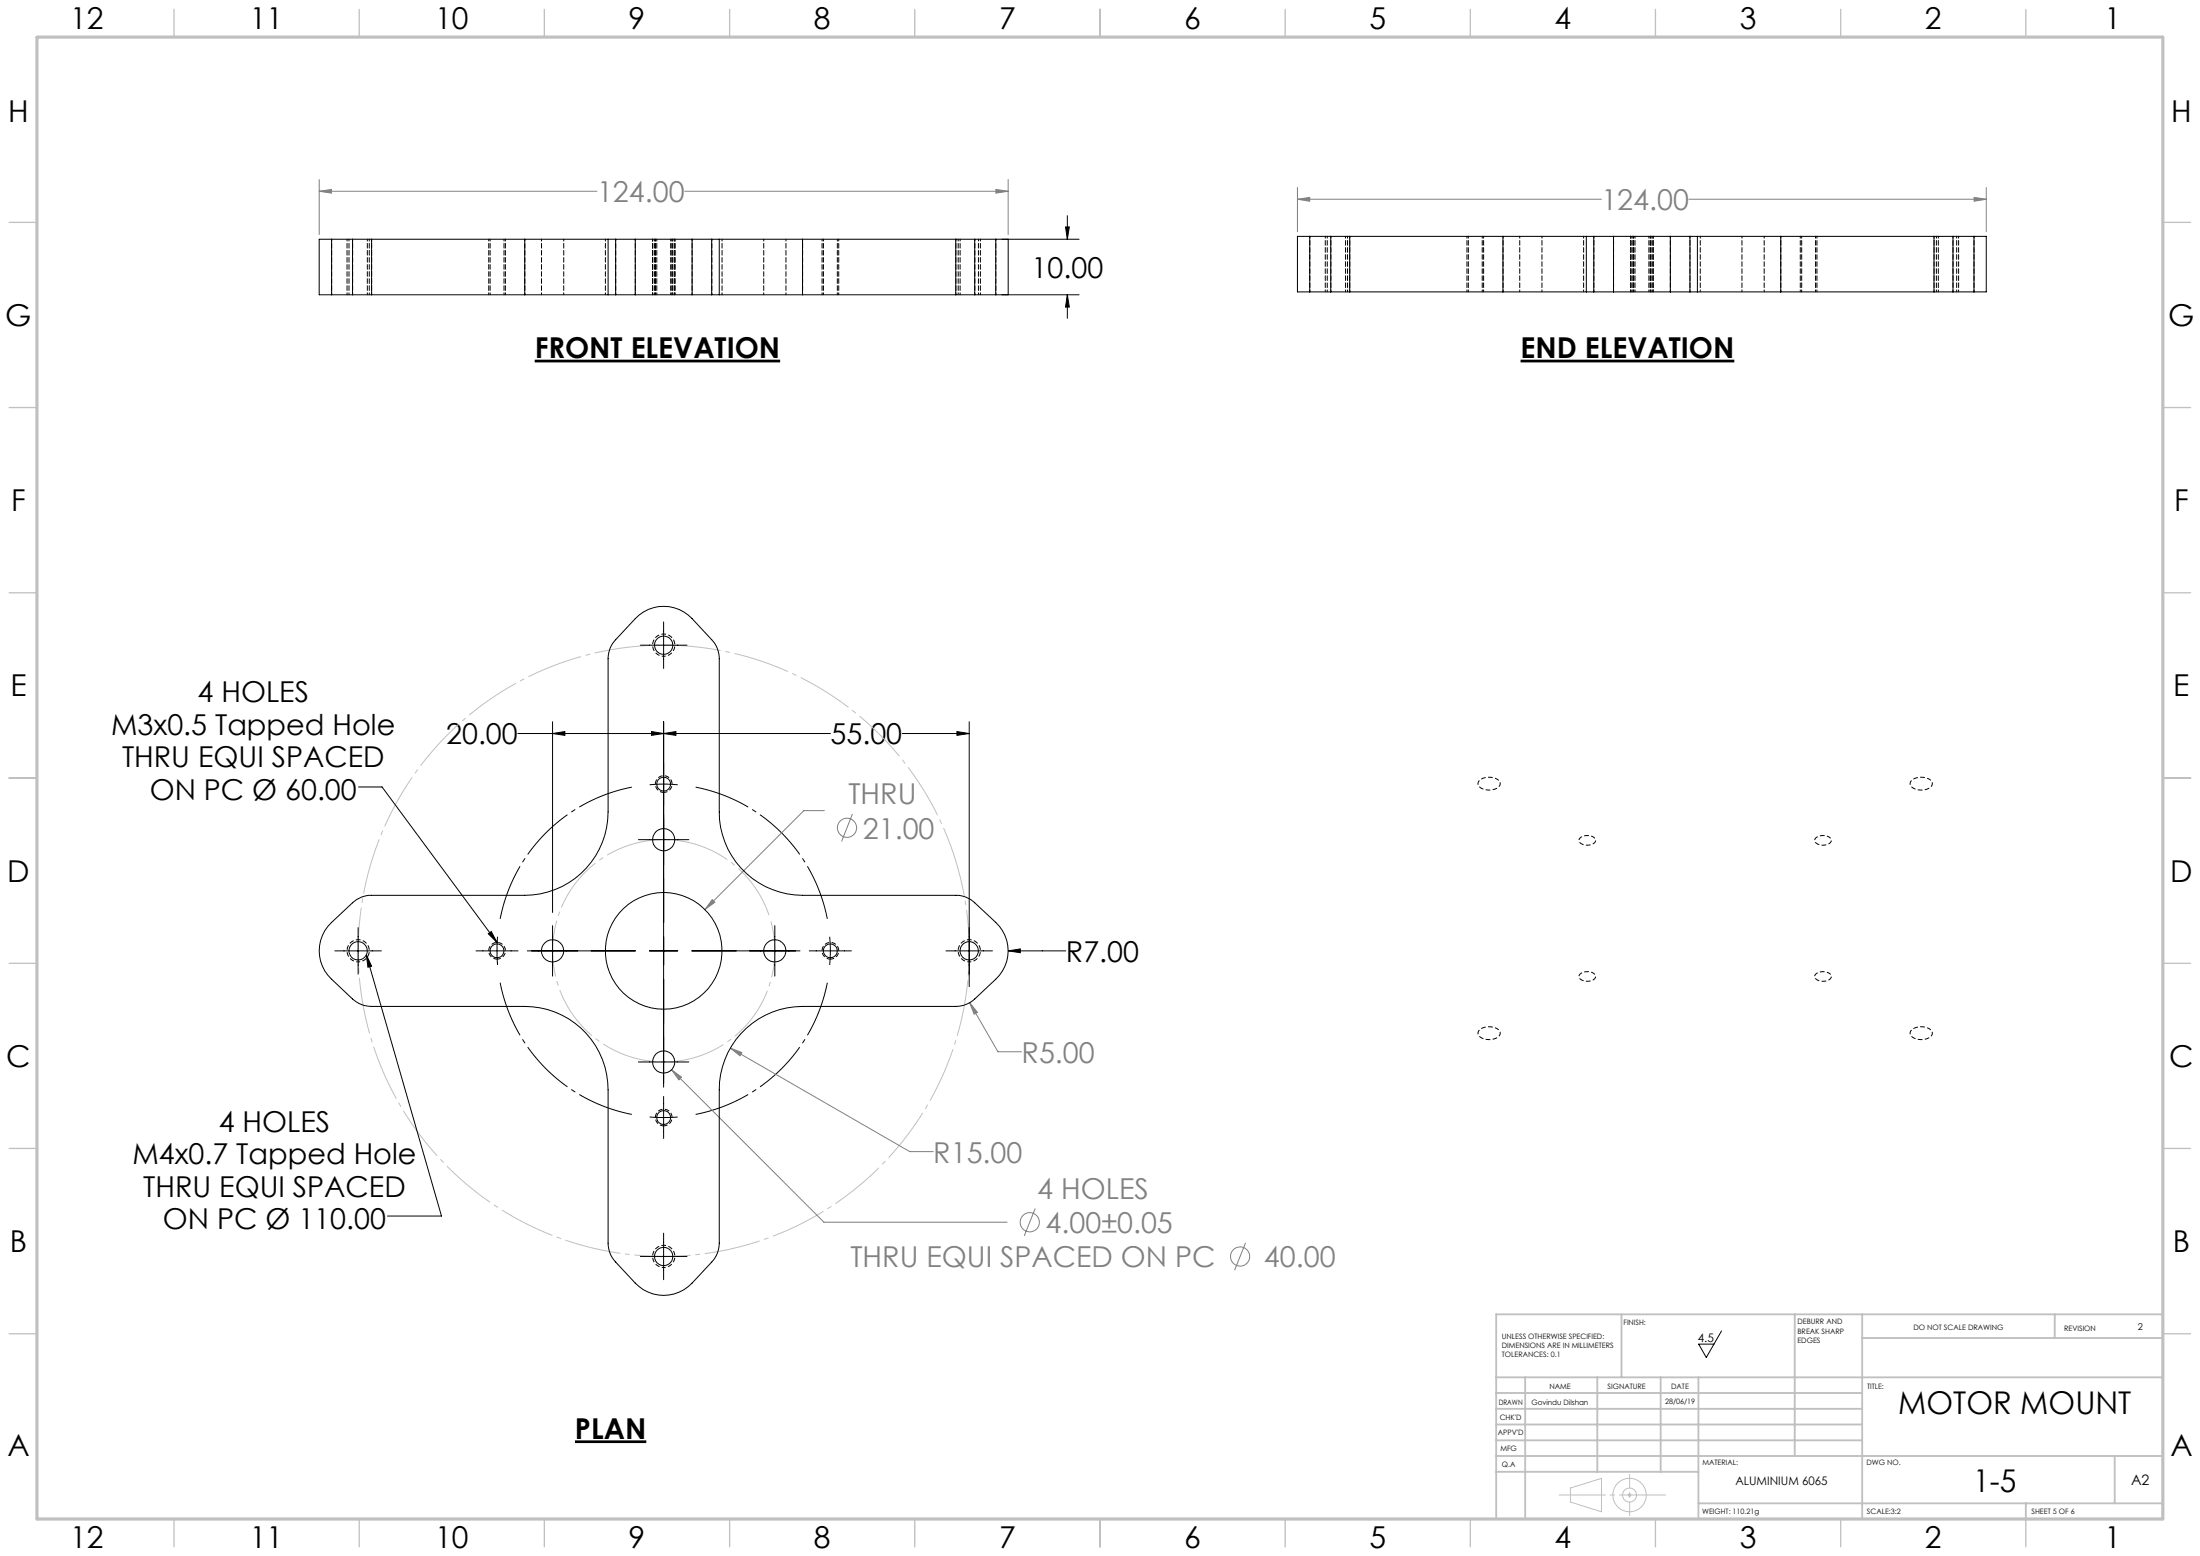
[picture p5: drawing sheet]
<svg xmlns="http://www.w3.org/2000/svg" width="594mm" height="420mm" viewBox="0 0 594 420" stroke-linecap="round" stroke-linejoin="round" font-family="sans-serif">
<g fill="none" stroke="#808080" stroke-width=".27">
<path d="M86.2 51.6l3.3-.5v1zM86.2 48.5v14.8M86.2 51.6h75M184.9 51.6h87.3M268.9 51.1l3.3 .5-3.3 .5zM272.2 48.5v14.8M350.3 53.8l3.3-.5v1zM350.3 50.6v11.9M350.3 53.8h82.1M456 53.8h80.3M533 53.3l3.3 .5-3.3 .5zM536.3 50.6v11.9"/>
<path d="M222.6 218.8h-5.6l-26.7 26.7M230.2 219.7l-3 7.4M192.3 242.8l.7 .7-2.7 2zM261.8 270.6l2.1 2.6-.9 .6zM261.8 270.6l7.7 13.3h6.3M181.3 288.8l2.7 1.9-.7 .8zM181.3 288.8l41.2 41.1h49.4M197.2 282.9l3.1 1.2-.5 .9zM197.2 282.9l48.4 28h6.4M279.5 326.2l-3 7.4M336.3 335.5l-3 7.3"/>
<circle cx="228.7" cy="223.5" r="2.59"/>
<circle cx="278" cy="329.9" r="2.59"/>
<circle cx="334.8" cy="339.2" r="2.59"/>
</g>
<path d="M144.4 97.5h66.2M410.5 97.5h57.8M155.2 389.2h19.3" fill="none" stroke="#000" stroke-width=".73" stroke-linecap="butt"/>
<path d="M258.1 232.5a82.5 82.5 0 0 0-138.2-33.2 82.5 82.5 0 0 0 38 137 82.5 82.5 0 0 0 101.4-99.6l-1.2-4.2" fill="none" stroke="#c0c0c0" stroke-width=".27" stroke-dasharray="15.2 1.3 1.3 1.3" stroke-dashoffset="5.6" stroke-linecap="butt"/>
<path d="M207.9 247.9a30 30 0 0 0-50.3-12.1 30 30 0 0 0 13.8 49.8 30 30 0 0 0 36.9-36.2l-.4-1.5" fill="none" stroke="#c0c0c0" stroke-width=".27" stroke-dasharray="15.2 1.3 1.3 1.3" stroke-dashoffset="-.9" stroke-linecap="butt"/>
<g fill="none" stroke="#c0c0c0" stroke-width=".27">
<path d="M424 401.7l8.4-2.7v9.1l-8.4-2.7zM439.5 403.6h1M439.6 403.2l.7 .7M440 403v1.1M440.3 403.2l-.7 .7"/>
<circle cx="440" cy="403.5" r="4.5"/>
<circle cx="440" cy="403.6" r="1.89"/>
</g>
<g fill="none" stroke="#000" stroke-width=".27">
<path d="M288.2 58.2v6.4M270.5 79.6h20.9M270.5 64.6h20.9M287.7 61.3h1l-.5 3.3zM288.2 79.6v6.3M288.2 79.6l.5 3.3h-1zM172.9 174.1h12.6M179.2 167.9v12.5M139.8 198h84.4M149.2 198l3.3-.5v1zM149.2 194.8v51.5M175.9 197.5l3.3 .5-3.3 .5z"/>
<path d="M179.2 198l3.3-.5v1zM179.2 194.8v98.7M243.6 198h18.1M258.4 197.5l3.3 .5-3.3 .5zM261.7 194.8v71.5M96.8 212.4h6.4l31 42M175.4 211.8l2.8-.2 4.8 .2M172.4 226.6h13.6M90.4 256.7h12.6M96.7 250.4v12.5M98.9 257.8l1.4 3-1 .3zM98.9 257.8l20.3 70.4h-14.6"/>
<path d="M128.5 256.7h11.4M131.8 252l.8-.6 1.6 3zM134.3 252.9l-.1 2.3 .1 5.3M142.4 256.7h29.2M149.2 249.9v13.6M175.4 256.7h7.6M186.8 256.7h29.2M209.2 249.9v13.6M218.5 256.7h11.4M224 252.9l.2 2.8-.2 4.8M255.4 256.7h12.6M272.2 256.7h15.6"/>
<path d="M272.2 256.7l3.3-.6v1.1zM172.4 286.6h13.6M179.2 296v11.3M175.4 301.5l2.4 .1 5.2-.1M172.9 339.1h12.6M179.2 332.9v12.5M464.8 359.3l-4.1 7.1-2.1-3.6h4.2"/>
</g>
<path d="M179.2 177.1a3 3 0 0 1-2.6-4.4 3 3 0 0 1 5.1-.2 3 3 0 0 1-2.2 4.6h-.3M404.2 210.3a4 4 0 0 0-5.1 .9 1.9 1.9 0 0 0 2.1 2 3.2 3.2 0 0 0 3.9-1.6l-.2-.7-.7-.6M520.9 210.3a4 4 0 0 0-5.1 .9 1.9 1.9 0 0 0 2.1 2 3.2 3.2 0 0 0 3.8-1.6l-.2-.7-.6-.6M430.2 225.9a2.78 2.78 0 0 0-3.9 .8 2.35 2.35 0 0 0 3.3 1.3 1.1 1.1 0 0 0 1.1-.7 1.1 1.1 0 0 0-.4-1.3l-.1-.1M493.8 225.9a2.78 2.78 0 0 0-3.8 .8 2.35 2.35 0 0 0 3.2 1.3 1.1 1.1 0 0 0 1.1-.7 1.1 1.1 0 0 0-.4-1.3l-.1-.1M96.7 259.6a3 3 0 0 1-2.6-4.4 3 3 0 0 1 5.1-.2 3 3 0 0 1-2.2 4.6h-.3M261.7 259.6a3 3 0 0 1-2.6-4.4 3 3 0 0 1 5.1-.2 3 3 0 0 1-2.2 4.6h-.3M404.2 277.7a4 4 0 0 0-5.1 .8 1.9 1.9 0 0 0 2.1 2 3.2 3.2 0 0 0 3.9-1.5l-.2-.7-.7-.6M430.2 262.7a2.78 2.78 0 0 0-3.9 .8 2.35 2.35 0 0 0 3.3 1.2 1.1 1.1 0 0 0 1.1-.7 1.1 1.1 0 0 0-.4-1.3h-.1M493.8 262.7a2.78 2.78 0 0 0-3.8 .8 2.35 2.35 0 0 0 3.2 1.2 1.1 1.1 0 0 0 1.1-.7 1.1 1.1 0 0 0-.4-1.3h-.1M520.9 277.7a4 4 0 0 0-5.1 .8 1.9 1.9 0 0 0 2.1 2 3.2 3.2 0 0 0 3.8-1.5l-.2-.7-.6-.6M179.2 342.1a3 3 0 0 1-2.6-4.4 3 3 0 0 1 5.1-.2 3 3 0 0 1-2.2 4.6h-.3" fill="none" stroke="#000" stroke-width=".27" stroke-dasharray="1.3 .6" stroke-dashoffset=".7" stroke-linecap="butt"/>
<path d="M179.2 213.9a2.25 2.25 0 0 1-2-3.3 2.25 2.25 0 0 1 3.9-.2 2.25 2.25 0 0 1-1.7 3.5h-.2M134.2 258.9a2.25 2.25 0 0 1-2-3.3 2.25 2.25 0 0 1 3.9-.2 2.25 2.25 0 0 1-1.7 3.5h-.2M224.2 258.9a2.25 2.25 0 0 1-2-3.3 2.25 2.25 0 0 1 3.9-.2 2.25 2.25 0 0 1-1.7 3.5h-.2M179.2 303.9a2.25 2.25 0 0 1-2-3.3 2.25 2.25 0 0 1 3.9-.2 2.25 2.25 0 0 1-1.7 3.5h-.2" fill="none" stroke="#000" stroke-width=".27" stroke-dasharray="1.3 .6" stroke-dashoffset=".2" stroke-linecap="butt"/>
<path d="M171.6 212.3a45 45 0 0 0-36.7 36.8M223.6 249.1a45 45 0 0 0-36.8-36.8M134.9 264.2a45 45 0 0 0 36.7 36.8M186.8 301a45 45 0 0 0 36.8-36.8" fill="none" stroke="#000" stroke-width=".27" stroke-dasharray="15.2 1.3 1.3 1.3" stroke-dashoffset="-1.1" stroke-linecap="butt"/>
<path d="M440 397.9v11.2" fill="none" stroke="#c0c0c0" stroke-width=".27" stroke-dasharray="15.2 1.3 1.3 1.3" stroke-dashoffset="11.6"/>
<path d="M449.7 403.5h-28.7" fill="none" stroke="#c0c0c0" stroke-width=".27" stroke-dasharray="15.2 1.3 1.3 1.3" stroke-dashoffset="2.8"/>
<g fill="none" stroke="#c0c0c0" stroke-width=".35">
<path d="M47 2.5v7.5M97 2.5v7.5M147 2.5v7.5M197 2.5v7.5M247 2.5v7.5M297 2.5v7.5M347 2.5v7.5M397 2.5v7.5M447 2.5v7.5M497 2.5v7.5M547 2.5v7.5M2.5 60h7.5"/>
<path d="M584 60h7.5M2.5 110h7.5M584 110h7.5M2.5 160h7.5M584 160h7.5M2.5 210h7.5M584 210h7.5M2.5 260h7.5M584 260h7.5M2.5 310h7.5M584 310h7.5M2.5 360h7.5"/>
<path d="M584 360h7.5M47 410v7.5M97 410v7.5M147 410v7.5M197 410v7.5M247 410v7.5M297 410v7.5M347 410v7.5M397 410v7.5M447 410v7.5M497 410v7.5M547 410v7.5"/>
</g>
<g fill="none" stroke="#c0c0c0" stroke-width=".5">
<path d="M437.8 354.8v17M484.6 354.8v38.2M502.8 354.8v55.2M554.8 354.8v6.4M584 354.8h-180v55.2M404 371.8h180M404 376h98.8M411.8 371.8v38.2M431.3 371.8v25.5M448.4 371.8v25.5M458.6 371.8v38.2M502.8 361.2h81.2"/>
<path d="M404 388.8h98.8M404 384.5h98.8M404 380.3h98.8M404 397.3h54.6M404 393h180M571 393v12.8M458.6 405.8h125.4M547 405.8v4.2"/>
</g>
<path d="M10 10h574v400h-574z" fill="none" stroke="#c0c0c0" stroke-width=".7"/>
<g fill="none" stroke="#000" stroke-width=".27" stroke-dasharray="1.3 .6" stroke-dashoffset=".8">
<path d="M93.7 79.5v-15M99.7 79.5v-15M132 79.5v-15M136.5 79.5v-15M176.2 79.5v-15M177 79.5v-15M181.5 79.5v-15M182.2 79.5v-15M222 79.5v-15M226.5 79.5v-15M258.7 79.5v-15M264.7 79.5v-15"/>
<path d="M357.8 78.8v-15M363.8 78.8v-15M396.1 78.8v-15M400.6 78.8v-15M440.3 78.8v-15M441.1 78.8v-15M445.6 78.8v-15M446.3 78.8v-15M486.1 78.8v-15M490.6 78.8v-15M522.8 78.8v-15M528.8 78.8v-15"/>
</g>
<path d="M288.2 79.6l.5 3.3h-1zM287.7 61.3h1l-.5 3.3zM149.2 198l3.3-.5v1zM175.9 197.5l3.3 .5-3.3 .5zM272.2 256.7l3.3 .5v-1.1zM179.2 198l3.3-.5v1zM258.4 197.5l3.3 .5-3.3 .5z" fill="#000"/>
<path d="M86.2 51.6l3.3-.5v1zM268.9 51.1l3.3 .5-3.3 .5zM181.3 288.8l2 2.7 .7-.8zM192.3 242.8l-2 2.7 2.7-2zM197.2 282.9l2.6 2.1 .5-.9zM261.8 270.6l1.2 3.2 .9-.6zM350.3 53.8l3.3-.5v1zM533 53.3l3.3 .5-3.3 .5z" fill="#808080"/>
<path d="M98.9 257.8l1.4 3-1 .3zM131.8 252l.8-.6 1.6 3z" fill="#000"/>
<g fill="none" stroke="#000" stroke-width=".27">
<path d="M89.5 64.6h-3.3v15h3.3M89.5 79.6h5.7M89.5 64.6h5.7M89.5 64.6v15M95.2 79.6h5.1M95.2 64.6h5.1M95.2 64.6v15M100.3 79.6h41.4M100.3 64.6h41.4M100.3 64.6v15M141.7 79.6h22.5M141.7 64.6h22.5"/>
<path d="M141.7 64.6v15M164.2 79.6h2M164.2 64.6h2M164.2 64.6v15M166.2 79.6h5.3M166.2 64.6h5.3M166.2 64.6v15M171.5 79.6h15.4M171.5 64.6h15.4M171.5 64.6v15M186.9 64.6v15M186.9 79.6h5.3"/>
<path d="M186.9 64.6h5.3M192.2 79.6h2M192.2 64.6h2M192.2 64.6v15M194.2 79.6h22.5M194.2 64.6h22.5M194.2 64.6v15M216.7 79.6h41.4M216.7 64.6h41.4M216.7 64.6v15M258.1 79.6h5.1M258.1 64.6h5.1"/>
<path d="M258.1 64.6v15M263.2 79.6h5.7M263.2 64.6h5.7M263.2 64.6v15M268.9 64.6h3.3v15h-3.3M268.9 64.6v15M353.6 63.8h-3.3v15h3.3M353.6 78.8h5.7M353.6 63.8h5.7M353.6 63.8v15M359.3 78.8h5.1M359.3 63.8h5.1"/>
<path d="M359.3 63.8v15M364.4 78.8h41.4M364.4 63.8h41.4M364.4 63.8v15M405.8 78.8h22.5M405.8 63.8h22.5M405.8 63.8v15M428.3 78.8h2M428.3 63.8h2M428.3 63.8v15M430.3 78.8h5.3M430.3 63.8h5.3"/>
<path d="M430.3 63.8v15M435.6 78.8h15.4M435.6 63.8h15.4M435.6 63.8v15M451 63.8v15M451 78.8h5.3M451 63.8h5.3M456.3 78.8h2M456.3 63.8h2M456.3 63.8v15M458.3 78.8h22.5M458.3 63.8h22.5"/>
<path d="M458.3 63.8v15M480.8 78.8h41.4M480.8 63.8h41.4M480.8 63.8v15M522.2 78.8h5.1M522.2 63.8h5.1M522.2 63.8v15M527.3 78.8h5.7M527.3 63.8h5.7M527.3 63.8v15M533 63.8h3.3v15h-3.3M533 63.8v15"/>
<path d="M89.5 249l5.7-5.3a7.3 7.3 0 0 1 5.1-2h41.4a22.5 22.5 0 0 0 22.5-22.5v-41.4a7.4 7.4 0 0 1 2-5.1l5.3-5.7a10.5 10.5 0 0 1 15.4 0l5.3 5.7a7.4 7.4 0 0 1 2 5.1v41.4a22.5 22.5 0 0 0 22.5 22.5h41.4a7.2 7.2 0 0 1 5.1 2l5.7 5.3a10.5 10.5 0 0 1 0 15.3l-5.7 5.3a7.6 7.6 0 0 1-5.1 2.1h-41.4a22.5 22.5 0 0 0-22.5 22.5v41.3a7.4 7.4 0 0 1-2 5.2l-5.3 5.6a10.5 10.5 0 0 1-15.4 0l-5.3-5.6a7.4 7.4 0 0 1-2-5.2v-41.3a22.5 22.5 0 0 0-22.5-22.5h-41.4a7.8 7.8 0 0 1-5.1-2.1l-5.7-5.3a10.5 10.5 0 0 1 0-15.3z"/>
<circle cx="179.2" cy="174.1" r="2.47"/>
<circle cx="179.2" cy="211.6" r="1.87"/>
<circle cx="179.2" cy="226.6" r="3"/>
<circle cx="96.7" cy="256.7" r="2.47"/>
<circle cx="134.2" cy="256.7" r="1.88"/>
<circle cx="149.2" cy="256.7" r="3"/>
<circle cx="179.2" cy="256.6" r="15.8"/>
<circle cx="209.2" cy="256.7" r="3"/>
<circle cx="224.2" cy="256.6" r="1.89"/>
<circle cx="261.7" cy="256.7" r="2.47"/>
<circle cx="179.2" cy="286.6" r="2.99"/>
<circle cx="179.2" cy="301.6" r="1.87"/>
<circle cx="179.2" cy="339.1" r="2.47"/>
</g>
<g fill="none" stroke="#000" stroke-width=".27" stroke-dasharray="1.3 .6" stroke-dashoffset=".8">
<path d="M89.5 64.5v15M94.2 64.5v15M95.2 64.5v15M99.2 79.5v-15M100.3 79.5v-15M132.3 64.5v15M136.1 79.5v-15M141.7 64.5v15M146.2 64.5v15M152.2 79.5v-15M163.5 64.5v15M166.2 79.5v-15"/>
<path d="M171.5 64.5v15M176.2 64.5v15M176.7 64.5v15M177.3 64.5v15M181.1 79.5v-15M181.7 79.5v-15M182.2 79.5v-15M186.9 64.5v15M192.2 64.5v15M195 79.5v-15M206.2 64.5v15M212.2 79.5v-15"/>
<path d="M216.7 79.5v-15M222.3 64.5v15M226.1 79.5v-15M258.1 64.5v15M259.2 64.5v15M263.2 79.5v-15M264.2 79.5v-15M268.9 64.5v15M353.7 63.8v15M358.4 63.8v15M359.3 63.8v15M363.3 78.8v-15"/>
<path d="M364.5 78.8v-15M396.5 63.8v15M400.2 78.8v-15M405.8 63.8v15M410.3 63.8v15M416.3 78.8v-15M427.6 63.8v15M430.3 78.8v-15M435.7 63.8v15M440.3 63.8v15M440.9 63.8v15M441.5 63.8v15"/>
<path d="M445.2 78.8v-15M445.8 78.8v-15M446.3 78.8v-15M451 63.8v15M456.3 63.8v15M459.1 78.8v-15M470.3 63.8v15M476.3 78.8v-15M480.8 78.8v-15M486.5 63.8v15M490.2 78.8v-15M522.2 63.8v15"/>
<path d="M523.4 63.8v15M527.3 78.8v-15M528.3 78.8v-15M533 63.8v15"/>
</g>
<g font-size="8.5">
<text x="512.5" y="381.8">MOTOR MOUNT</text>
<text x="532.8" y="402.7">1-5</text>
</g>
<g font-size="8.1">
<text x="19" y="8">12</text>
<text x="67.5" y="8">11</text>
<text x="117.5" y="8">10</text>
<text x="169.7" y="8">9</text>
<text x="219.7" y="8">8</text>
<text x="269.7" y="8">7</text>
<text x="319.7" y="8">6</text>
<text x="369.7" y="8">5</text>
<text x="419.7" y="8">4</text>
<text x="469.7" y="8">3</text>
<text x="519.7" y="8">2</text>
<text x="568.2" y="8">1</text>
<text x="2.2" y="33">H</text>
<text x="586.2" y="33">H</text>
<text x="1.4" y="88">G</text>
<text x="585.4" y="88">G</text>
<text x="3" y="138">F</text>
<text x="587" y="138">F</text>
<text x="2.8" y="188">E</text>
<text x="586.8" y="188">E</text>
<text x="2" y="238">D</text>
<text x="586" y="238">D</text>
<text x="1.7" y="288">C</text>
<text x="585.7" y="288">C</text>
<text x="2.7" y="338">B</text>
<text x="586.7" y="338">B</text>
<text x="2" y="393">A</text>
<text x="586" y="393">A</text>
<text x="19" y="418">12</text>
<text x="67.5" y="418">11</text>
<text x="117.5" y="418">10</text>
<text x="169.7" y="418">9</text>
<text x="219.7" y="418">8</text>
<text x="269.7" y="418">7</text>
<text x="319.7" y="418">6</text>
<text x="369.7" y="418">5</text>
<text x="419.7" y="418">4</text>
<text x="469.7" y="418">3</text>
<text x="519.7" y="418">2</text>
<text x="568.2" y="418">1</text>
</g>
<g font-size="7.8" fill="#808080">
<text x="161.2" y="54.6">124.00</text>
<text x="432.4" y="56.7">124.00</text>
<text x="229.1" y="217.1">THRU</text>
<text x="233" y="226.4">21.00</text>
<text x="275.8" y="286.8">R5.00</text>
<text x="252" y="313.8">R15.00</text>
<text x="280.1" y="323.6">4 HOLES</text>
<text x="282.3" y="332.8">4.00±0.05</text>
<text x="229.6" y="342.1">THRU EQUI SPACED ON PC</text>
<text x="341.3" y="342.1">40.00</text>
</g>
<g font-size="7.8">
<text x="278.5" y="75">10.00</text>
<text x="144.4" y="96.6">FRONT ELEVATION</text>
<text x="410.5" y="96.6">END ELEVATION</text>
<text x="53.3" y="189.6">4 HOLES</text>
<text x="30" y="198.4">M3x0.5 Tapped Hole</text>
<text x="120.5" y="200.9">20.00</text>
<text x="224.3" y="200.9">55.00</text>
<text x="32.9" y="207.1">THRU EQUI SPACED</text>
<text x="40.4" y="215.9">ON PC Ø 60.00</text>
<text x="287.8" y="259.6">R7.00</text>
<text x="59" y="305.5">4 HOLES</text>
<text x="35.7" y="314.2">M4x0.7 Tapped Hole</text>
<text x="38.7" y="323">THRU EQUI SPACED</text>
<text x="44" y="331.8">ON PC Ø 110.00</text>
<text x="155.2" y="388.3">PLAN</text>
</g>
<text font-size="3.9" x="575.4" y="400.9">A2</text>
<g font-size="3.2">
<text x="458.4" y="362.1">4.5</text>
<text x="468.5" y="400.9">ALUMINIUM 6065</text>
</g>
<text font-size="2.5" x="577.2" y="359.1">2</text>
<g font-size="2">
<text x="438.4" y="357.6">FINISH:</text>
<text x="485.3" y="357.5">DEBURR AND</text>
<text x="485.3" y="360">BREAK SHARP</text>
<text x="516.6" y="359">DO NOT SCALE DRAWING</text>
<text x="557.3" y="359.2">REVISION</text>
<text x="405.5" y="361.4">UNLESS OTHERWISE SPECIFIED:</text>
<text x="405.5" y="363.9">DIMENSIONS ARE IN MILLIMETERS</text>
<text x="485.3" y="362.5">EDGES</text>
<text x="405.5" y="366.4">TOLERANCES: 0.1</text>
<text x="418.3" y="375">NAME</text>
<text x="434" y="374.9">SIGNATURE</text>
<text x="451.2" y="374.9">DATE</text>
<text x="504.1" y="374.9">TITLE:</text>
<text x="404.6" y="379.1">DRAWN</text>
<text x="404.9" y="383.3">CHK'D</text>
<text x="413.5" y="379.1">Govindu Dilshan</text>
<text x="449.6" y="378.9">28/06/19</text>
<text x="404.4" y="387.4">APPV'D</text>
<text x="405.1" y="391.8">MFG</text>
<text x="405.5" y="396">Q.A</text>
<text x="459.6" y="395.5">MATERIAL:</text>
<text x="504" y="395.5">DWG NO.</text>
<text x="459.6" y="408.5">WEIGHT: 110.21g</text>
<text x="504.1" y="408.6">SCALE:3:2</text>
<text x="548.5" y="408.6">SHEET 5 OF 6</text>
</g>
</svg>
